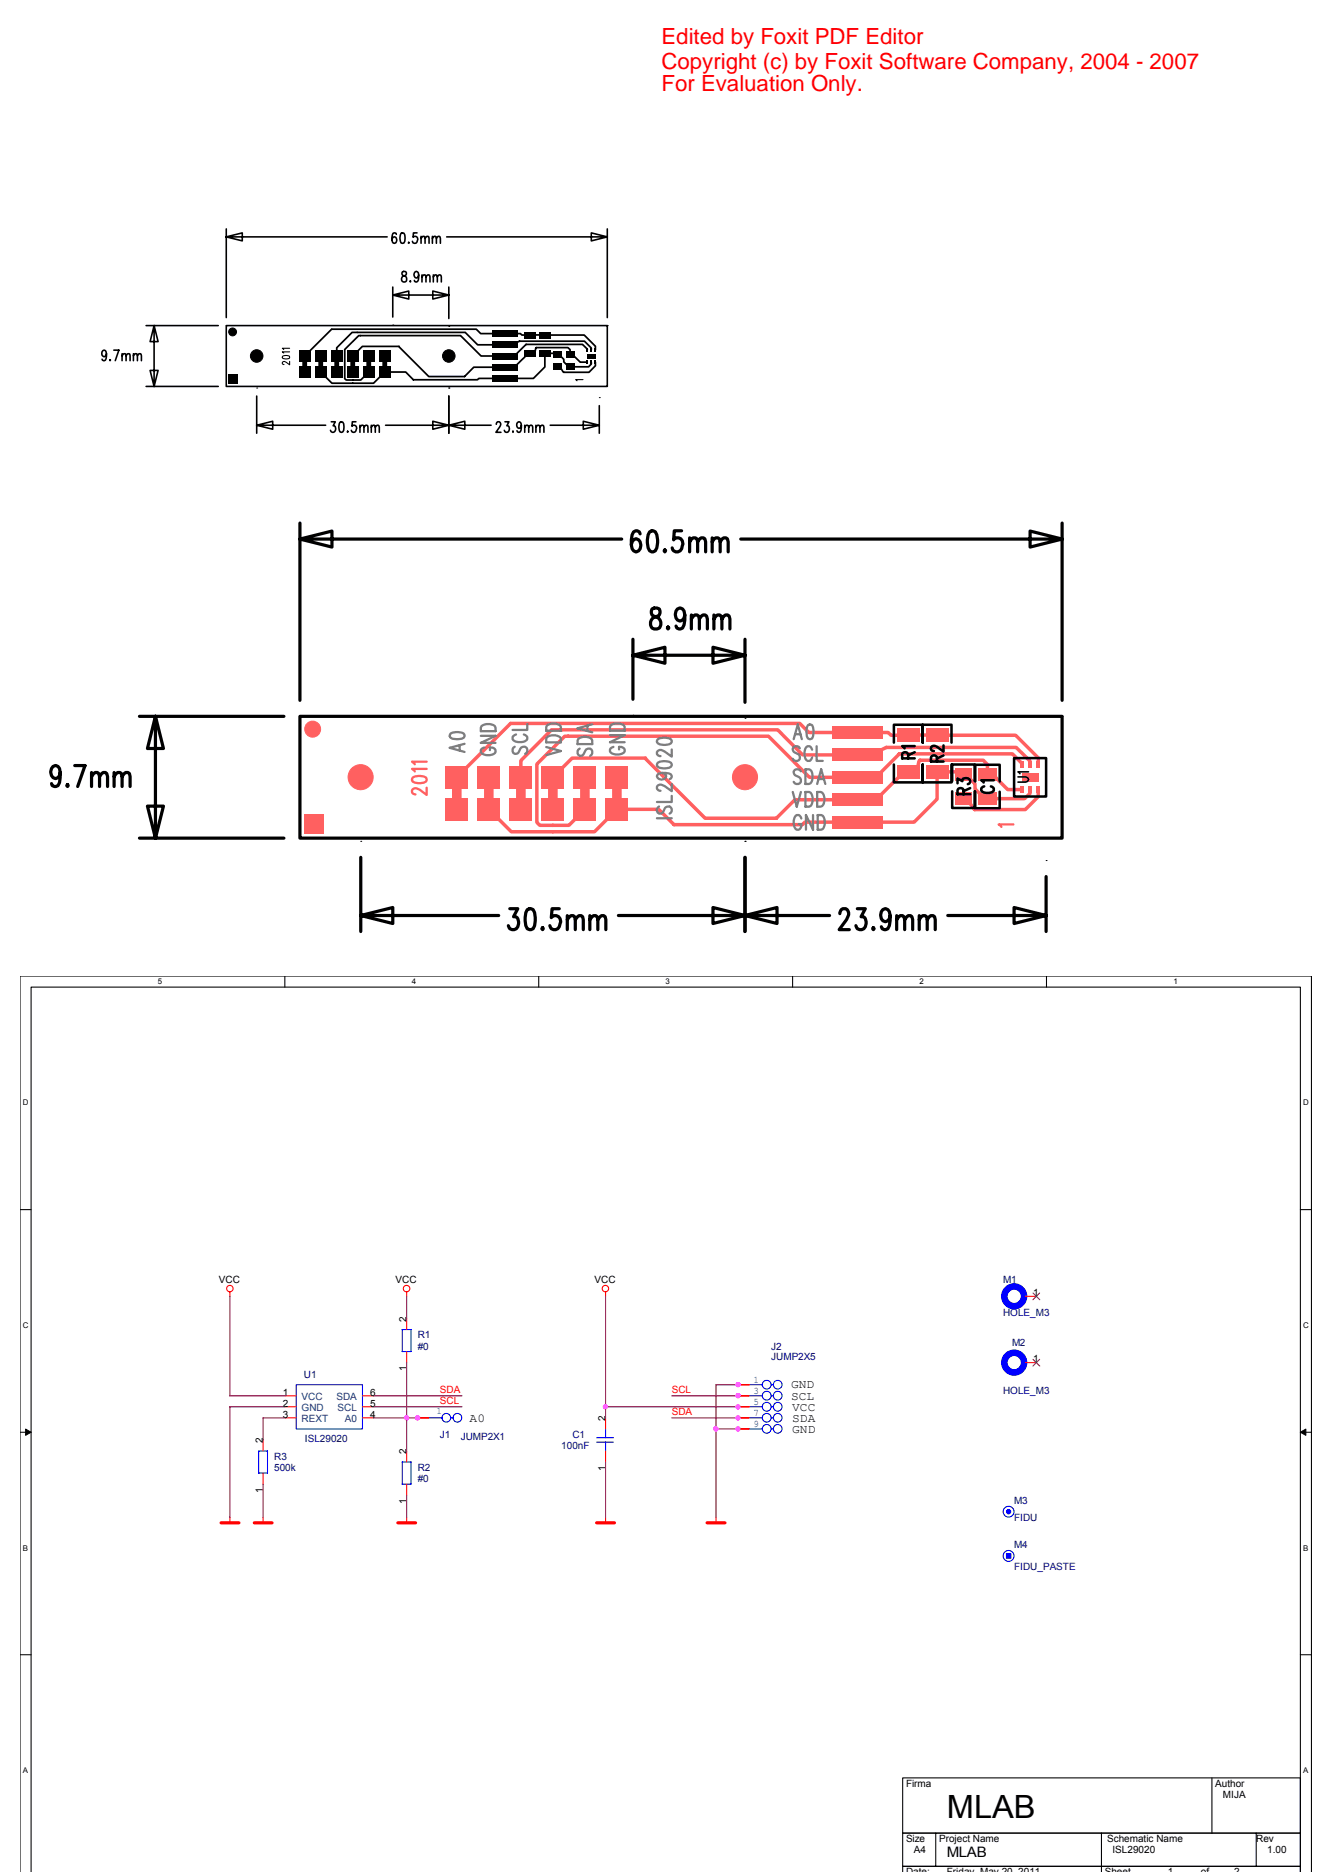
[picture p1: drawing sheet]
<svg xmlns="http://www.w3.org/2000/svg" width="210mm" height="297mm" viewBox="0 0 210 297" stroke-linecap="round" stroke-linejoin="round" font-family="sans-serif">
<path d="M3.2 297.1v-142.2h204.9v142.2M4.9 297.1v-140.5h201.4v140.5" fill="none" stroke="#000" stroke-width=".17"/>
<path d="M25.1 155.1h.6v1.4h-.6z" fill="#fff"/>
<path d="M45.2 154.9v1.7" fill="none" stroke="#000" stroke-width=".17"/>
<path d="M65.3 155.1h.7v1.4h-.7z" fill="#fff"/>
<path d="M85.5 154.9v1.7" fill="none" stroke="#000" stroke-width=".17"/>
<path d="M105.6 155.1h.7v1.4h-.7z" fill="#fff"/>
<path d="M125.8 154.9v1.7" fill="none" stroke="#000" stroke-width=".17"/>
<path d="M145.9 155.1h.7v1.4h-.7z" fill="#fff"/>
<path d="M166 154.9v1.7" fill="none" stroke="#000" stroke-width=".17"/>
<g fill="#fff">
<path d="M186.2 155.1h.6v1.4h-.6z"/>
<path d="M3.6 174.3h.9v1.4h-.9z"/>
<path d="M206.8 174.3h.8v1.4h-.8z"/>
<path d="M3.6 209.6h.9v1.4h-.9z"/>
<path d="M206.8 209.6h.8v1.4h-.8z"/>
</g>
<path d="M3.2 191.9h1.7M206.3 191.9h1.8" fill="none" stroke="#000" stroke-width=".17"/>
<g fill="#fff">
<path d="M3.6 244.9h.8v1.4h-.8z"/>
<path d="M206.8 244.9h.8v1.4h-.8z"/>
</g>
<path d="M3.2 227.3h1.7M206.3 227.3h1.8" fill="none" stroke="#000" stroke-width=".17"/>
<path d="M4.1 226.8l.8 .5-.8 .5zM206.3 227.3l.9-.5v1z" fill="#000" stroke="#000" stroke-width=".16"/>
<g fill="#fff">
<path d="M3.6 280.2h.8v1.4h-.8z"/>
<path d="M206.7 280.2h.9v1.4h-.9z"/>
</g>
<path d="M3.2 262.6h1.7M206.3 262.6h1.8M143.2 282.1h63.1v8.8h-63.1zM143.2 290.9h63.1v5.2h-63.1zM143.2 297.1v-1h63.1v1M148.5 290.9v5.3M174.8 290.9v6.2M192.3 282.1v8.8M199.3 290.9v5.3" fill="none" stroke="#000" stroke-width=".17"/>
<g fill="none" stroke="#f00" stroke-width=".17">
<path d="M36.5 205v.7M64.5 205v.7M64.5 209.2v1.8M64.5 214.5v1.7M96.1 205v.7M117.1 219.7h1.8M162.7 205.7h1.7M162.7 216.2h1.7M41.7 228.5v1.7M41.7 233.7v1.8M45.2 221.5h1.8M45.2 223.2h1.8"/>
<path d="M45.2 225h1.8M57.5 221.5h1.8M57.5 223.2h1.8M57.5 225h1.8M64.5 230.2v1.8M64.5 235.5v1.8M66.3 225h1.7M96.1 225v1.7M96.1 230.2v1.8M117.1 221.5h1.8M117.1 223.2h1.8M117.1 225h1.8"/>
<path d="M117.1 226.7h1.8M36.5 240.7v1M41.7 240.7v1M64.5 240.7v1M96.1 240.7v1M113.6 240.7v1"/>
<circle cx="36.5" cy="204.5" r=".51"/>
<circle cx="64.5" cy="204.5" r=".52"/>
<circle cx="96.1" cy="204.5" r=".51"/>
</g>
<path d="M35.1 241.6h2.8M40.3 241.6h2.9M63.1 241.6h2.8M94.7 241.6h2.8M112.2 241.6h2.8" fill="none" stroke="#f00" stroke-width=".51"/>
<g fill="none" stroke="#00f" stroke-width=".17">
<path d="M47 219.7h10.5v7h-10.5zM63.8 211h1.4M63.8 211v3.5M65.2 210.9v3.6h-1.4M118.9 219.7h2.1M122.4 219.7h.3M162.5 205.7h.2M162.5 216.2h.2M41 230.2h1.4M41 230.2v3.6M42.4 230.2v3.5h-1.4M63.8 232h1.4"/>
<path d="M63.8 232v3.5M65.2 232v3.5h-1.4M68 225h2.1M71.5 225h.4M94.7 228.8h2.6M94.7 228.1h2.6M96.1 226.7v1.4M96.1 228.8v1.4M118.9 221.5h2.1M118.9 223.2h2.1M118.9 225h2.1M118.9 226.7h2.1"/>
<path d="M122.4 221.5h.3M122.4 223.2h.3M122.4 225h.3M122.4 226.7h.3"/>
<circle cx="121.6" cy="219.7" r=".7"/>
<circle cx="123.4" cy="219.7" r=".69"/>
<circle cx="70.8" cy="225" r=".69"/>
<circle cx="72.6" cy="225" r=".69"/>
<circle cx="121.6" cy="223.2" r=".7"/>
<circle cx="121.6" cy="221.5" r=".7"/>
<circle cx="121.6" cy="225" r=".7"/>
<circle cx="121.6" cy="226.7" r=".7"/>
<circle cx="123.4" cy="223.2" r=".69"/>
<circle cx="123.4" cy="221.5" r=".69"/>
<circle cx="123.4" cy="225" r=".69"/>
<circle cx="123.4" cy="226.7" r=".69"/>
<circle cx="160" cy="239.9" r=".86"/>
<circle cx="160" cy="246.9" r=".87"/>
</g>
<g fill="#00f" stroke="#00f" stroke-width=".17">
<path d="M159.7 246.5h.7v.7h-.7z" fill-rule="evenodd"/>
<circle cx="160" cy="239.9" r=".34"/>
</g>
<g fill="none" stroke="#00f" stroke-width="1">
<circle cx="160.9" cy="205.7" r="1.57"/>
<circle cx="160.9" cy="216.2" r="1.57"/>
</g>
<path d="M163.9 205.2l1.1 1M163.9 215.7l1.1 1.1M165 205.2l-1.1 1M165 215.7l-1.1 1.1" fill="none" stroke="#804000" stroke-width=".16"/>
<g fill="none" stroke="#800040" stroke-width=".17">
<path d="M36.5 205.7v15.8M64.5 205.7v3.5M64.5 216.2v14.1M96.1 205.7v19.3M117.1 219.7h-3.5v21.1M36.5 221.5h8.8M41.7 235.5v5.3M45.3 225h-3.6v3.5M45.3 223.2h-8.8v17.6M59.2 225h7.1M59.3 221.5h14M59.3 223.2h14"/>
<path d="M64.5 237.3v3.5M96.1 232v8.8M96.1 223.2h21M106.6 225h10.5M106.6 221.5h10.5M113.6 226.7h3.5"/>
</g>
<g fill="#f0f" stroke="#f0f" stroke-width=".17">
<circle cx="113.6" cy="226.7" r=".34"/>
<circle cx="64.5" cy="225" r=".34"/>
<circle cx="117.1" cy="219.7" r=".34"/>
<circle cx="117.1" cy="226.7" r=".34"/>
<circle cx="96.1" cy="223.2" r=".34"/>
<circle cx="117.1" cy="223.2" r=".34"/>
<circle cx="117.1" cy="221.5" r=".34"/>
<circle cx="117.1" cy="225" r=".34"/>
<circle cx="66.3" cy="225" r=".35"/>
</g>
<path d="M105.1 4.5h85v10.7h-85z" fill="#fff"/>
<g fill="#ff6060">
<path d="M155.2 125.8h2.9v1.9h-2.9z"/>
<path d="M155.2 121.9h2.9v2h-2.9z"/>
<path d="M75.8 121.6h3.5v3.5h-3.5z"/>
<path d="M75.8 126.6h3.5v3.6h-3.5z"/>
<path d="M80.9 121.6h3.5v3.5h-3.5z"/>
<path d="M80.9 126.6h3.5v3.6h-3.5z"/>
<path d="M85.9 121.6h3.6v3.5h-3.6z"/>
<path d="M85.9 126.6h3.6v3.6h-3.6z"/>
<path d="M91 121.6h3.6v3.5h-3.6z"/>
<path d="M91 126.6h3.6v3.6h-3.6z"/>
<path d="M96.1 121.6h3.6v3.5h-3.6z"/>
<path d="M96.1 126.6h3.6v3.6h-3.6z"/>
</g>
<g fill="#ff6060" stroke="#ff6060" stroke-width=".16">
<circle cx="118.2" cy="123.3" r="1.99"/>
<circle cx="49.6" cy="115.7" r="1.27"/>
</g>
<g fill="#ff6060">
<path d="M48.3 129.2h3v3h-3z"/>
<path d="M151.6 121.8h2.5v2h-2.5z"/>
<path d="M151.6 125.7h2.5v2h-2.5z"/>
<path d="M161.8 124.7h.6v1.1h-.6z"/>
<path d="M163.1 124.7h.6v1.1h-.6z"/>
<path d="M164.4 124.7h.6v1.1h-.6z"/>
<path d="M164.4 120.8h.6v1.1h-.6z"/>
<path d="M163.1 120.8h.6v1.1h-.6z"/>
<path d="M161.8 120.8h.6v1.1h-.6z"/>
<path d="M162.1 122.7h2.7v1.3h-2.7z"/>
</g>
<circle cx="57.2" cy="123.3" r="1.99" fill="#ff6060" stroke="#ff6060" stroke-width=".16"/>
<g fill="#ff6060">
<path d="M70.7 126.6h3.6v3.6h-3.6z"/>
<path d="M70.7 121.6h3.6v3.5h-3.6z"/>
<path d="M132 118.8h8v2h-8z"/>
<path d="M132 122.3h8v2h-8z"/>
<path d="M132 125.9h8v2h-8z"/>
<path d="M132 129.4h8v2h-8z"/>
<path d="M146.9 121.4h3.6v2.2h-3.6z"/>
<path d="M146.9 115.6h3.6v2.2h-3.6z"/>
<path d="M142.3 115.6h3.6v2.2h-3.6z"/>
<path d="M142.3 121.4h3.6v2.2h-3.6z"/>
<path d="M132 115.2h8v2h-8z"/>
</g>
<path d="M65.5 123.4a2.28 2.28 0 0 1 2.1 0l.1 .4a1.19 1.19 0 0 1-1.3 .5l-.9-.3-.1-.2zM67.7 125v1.1l-1.1-.8a.78 .78 0 0 0-1.2 .1l.1 .5 .4 .1M67.7 122h-2.3l.4 .4M67.7 120.9h-2.3l.4 .4M160.8 130.8h-2.4l.5 .4" fill="none" stroke="#ff6060" stroke-width=".36"/>
<path d="M87.7 123.3l3.1-3h11.6l9.5 9.5h11.3l2.9-2.9h12.9l4.4-4.4h2l.4-1.7 .1-.2h10.1l.7 .7v1.6h.8l2.4 2.4h2.2M162.1 121.4v-.3l-1.5-1.5h-17.9l-3.7 3.7h-10.6l-6.5-6.5h-32.3l-4.4 4.4v9.3l.4 .5h4.7l2.5-2.6M163.4 125.3v.6l-.8 .8h-6.3l-1.6-1.5v-.8l-1.6-1.6h-.3v-.3h-4.1v4.3l-3.7 3.7h-17.3l-.4 .4h-20.4l-2.4-2.5h-6.6l-3.6 3.6h-13.2l-3.5-3.6M163.4 121.4v-.6l-2.2-2.2h-20.6l-2.3 1.2h-11l-3.9-4h-35.9l-4.9 4.9v2.6M164.7 125.3v1.1l-2 2.1h-8.1l-1.2-1.8h-.6M164.7 121.4v-1.2l-3.6-3.5h-19.7l-.5-.5h-12.6l-1.4-1.4h-45.9l-8.5 8.5" fill="none" stroke="#ff6060" stroke-width=".55"/>
<path d="M72.5 123.3v5.1M77.6 123.3v5.1M82.6 123.3v5.1M87.7 123.3v5.1M92.8 123.3v5.1M97.9 123.3v5.1" fill="none" stroke="#ff6060" stroke-width="1.5"/>
<g fill="none" stroke="#7e7e7e" stroke-width=".36">
<path d="M71.5 116.4a2.43 2.43 0 0 1 2.1 0l.1 .4a1.15 1.15 0 0 1-1.3 .5l-.6-.1-.3-.1-.1-.3zM72.9 118.3v.8M73.7 118l-2.3 .7 2.3 .6M76.3 116.8h2.3l-2.3 1.1h2.3M76.4 115.2a1.82 1.82 0 0 1 2.1 0l.1 .8h-2.3zM76.8 118.6a.56 .56 0 0 0-.5 .6 .56 .56 0 0 0 .5 .5 1.54 1.54 0 0 0 1.8-.4 .65 .65 0 0 0-.9-.7v.4M81.7 118.5a.57 .57 0 0 0-.4 .8 .57 .57 0 0 0 .8 .3l.5-.8a.6 .6 0 0 1 .9-.2 .6 .6 0 0 1-.2 1M81.9 116.5a.57 .57 0 0 0-.5 .9 1.7 1.7 0 0 0 2.3-.1 .62 .62 0 0 0-.6-.8M83.7 114.9v.9h-2.4M86.7 118.5l2.3 .7-2.3 .6M86.8 117a1.82 1.82 0 0 1 2.1 0l.1 .8h-2.3zM86.8 115.1a1.82 1.82 0 0 1 2.1 0l.1 .9h-2.3z"/>
<path d="M91.7 117.3a1.53 1.53 0 0 1 2.3 .2v.6h-2.4zM92 118.8a.59 .59 0 0 0-.4 .6 .59 .59 0 0 0 .6 .5 1.1 1.1 0 0 0 .8-.9 .6 .6 0 0 1 1 .2v.3l-.4 .4M93.2 115.1v.9M94 114.9l-2.4 .7 2.4 .6M96.8 116.7h2.3l-2.3 1.1h2.3M96.9 115.1a1.82 1.82 0 0 1 2.1 0l.1 .8h-2.3zM97.3 118.5a.56 .56 0 0 0-.5 .6 .56 .56 0 0 0 .5 .5 1.54 1.54 0 0 0 1.8-.4 .65 .65 0 0 0-.9-.7v.4M104.4 117.3a2.24 2.24 0 0 1 2.1 0l.1 .4a1.19 1.19 0 0 1-1.4 .5l-.8-.3-.2-.2zM106.6 118.9v1.2l-1.1-.8a.76 .76 0 0 0-1.3 0v.4l.2 .1 .4 .2M125.9 117.3l.7-2.3 .6 2.3M126.2 116.5h.8M126.9 118.7a.57 .57 0 0 0-.8-.3 .57 .57 0 0 0-.2 .8l.7 .4a.6 .6 0 0 1 .1 1 .6 .6 0 0 1-.9-.2"/>
<path d="M128.2 115.1l.2-.1 .4 .1a2.47 2.47 0 0 1 0 2.1l-.4 .1a1.12 1.12 0 0 1-.4-1.3zM128.8 119a.56 .56 0 0 0-.5-.6 .56 .56 0 0 0-.6 .6 1.54 1.54 0 0 0 .4 1.7 .59 .59 0 0 0 .7-.5M129.6 118.4v2.3h.9M104.2 129.8h2.4M104.4 121a2.24 2.24 0 0 1 2.1 0l.1 .4a1.19 1.19 0 0 1-1.4 .5l-.8-.2-.2-.3zM104.6 128a.57 .57 0 0 0-.4 .7 .57 .57 0 0 0 .8 .3l.5-.7a.61 .61 0 0 1 .9-.2 .61 .61 0 0 1-.2 1M105 122.6a.61 .61 0 0 1 .7 .6 .77 .77 0 0 1-.8 .5 .77 .77 0 0 1-.7-.6l.2-.2a2.18 2.18 0 0 1 2.1 0l.1 .4-.1 .2-.3 .1M106.6 126.3v1h-2.4M106.6 124.4v1.1l-1.1-.8a.78 .78 0 0 0-1.3 .1 .53 .53 0 0 0 .6 .7M125.8 125.7l.6 2.3 .7-2.3M127.1 122.4a.57 .57 0 0 0-.8-.3 .57 .57 0 0 0-.3 .7l.2 .3a.93 .93 0 0 1 .9 .6v.4a.64 .64 0 0 1-.6 .3 .64 .64 0 0 1-.6-.3M127.1 129.9a.56 .56 0 0 0-.5-.6 .56 .56 0 0 0-.6 .6 1.54 1.54 0 0 0 .4 1.8 .65 .65 0 0 0 .7-.9h-.4"/>
<path d="M127.8 122.1h.6a1.44 1.44 0 0 1 .4 2l-.4 .3h-.6zM127.8 125.7h.6a1.45 1.45 0 0 1 .4 2l-.4 .3h-.6zM129 129.3v2.4l-1.1-2.4v2.4M129.6 125.7h.6a1.43 1.43 0 0 1 0 2.3h-.6zM129.6 124.4l.7-2.3 .6 2.3M129.7 129.3h.6a1.44 1.44 0 0 1 .4 2l-.2 .3-.2 .1h-.6zM129.9 123.6h.8"/>
</g>
<g fill="none" stroke="#000" stroke-width=".4">
<path d="M141.8 117.8v-2.8h4.6v2.8v-2.8h4.6v2.8M145.1 118.4h-2l.4 .3M145.1 119.4l-1 .4M149.7 118.3v1l-1-.7a.57 .57 0 0 0-.6-.3 .57 .57 0 0 0-.4 .6l.2 .2 .3 .1M149.7 119.9l-1 .5M141.8 121.3v2.8h4.6v-2.8v2.8h4.6v-2.8M144.1 120.3v-.6a.5 .5 0 0 0-.5-.3 .5 .5 0 0 0-.5 .3v.6h2M148.7 120.8v-.6a.5 .5 0 0 0-.5-.3 .5 .5 0 0 0-.5 .3v.6h2M151.1 123.9v-2.6h3.5v2.6M151.1 125.6v2.6h3.5v-2.6M151.9 124.3v-.8l.8 .5v-.3a.69 .69 0 0 1 .7-.2 .69 .69 0 0 1 .5 .6l-.1 .2-.3 .1M152.9 126v-.6a.5 .5 0 0 0-.5-.4 .5 .5 0 0 0-.5 .4v.6h2"/>
<path d="M153.9 125.1l-1 .4M154.7 125.6v2.7h3.9v-2.7M154.7 124v-2.7h3.9v2.7M156.2 124.8a.49 .49 0 0 0-.4 .7 1.44 1.44 0 0 0 1.9-.1 .52 .52 0 0 0-.5-.6M157.7 123.8h-2l.4 .4M160.9 120.3h5.1v6.1h-5.1z"/>
</g>
<g fill="none" stroke="#000" stroke-width=".25">
<path d="M35.9 37.6l2.5-.6v1.2zM35.9 37.6h25.5M35.9 36.3v14.1M62.9 37.2l-.1-.2h-.3a1.06 1.06 0 0 0-.2 1.4 .35 .35 0 0 0 .5 .1 .5 .5 0 0 0 .1-.6 .5 .5 0 0 0-.5-.2l-.2 .4M63.6 37h.3a.8 .8 0 0 1 .4 .9l-.2 .6-.3 .1a1 1 0 0 1-.3-1.3zM64.9 38.5v.1zM66.2 37h-.6l-.1 .7a.43 .43 0 0 1 .6-.1 .43 .43 0 0 1 .1 .5v.3a.39 .39 0 0 1-.4 .2 .39 .39 0 0 1-.4-.3M66.8 37.8l.3-.3 .3 .1v1M66.8 37.5v1.1M67.4 37.8l.3-.3 .3 .1 .1 1M68.6 37.8l.3-.3 .3 .1v1M68.6 37.5v1.1"/>
<path d="M69.2 37.8l.3-.3 .3 .1 .1 1M70.9 37.6h25.5M93.8 37l2.6 .6-2.6 .6zM96.4 36.3v14.1M16.9 56.1a.43 .43 0 0 1-.4 .5 .55 .55 0 0 1-.3-.5 .55 .55 0 0 1 .4-.5 1.13 1.13 0 0 1 0 1.6l-.3-.1-.1-.1M17.5 57.1v.1zM18.1 55.6h.8l-.6 1.6M19.4 56.4l.3-.3 .3 .1v1M19.4 56.1v1.1M20 56.4l.3-.3 .3 .1v1M21.2 56.4l.3-.3 .2 .1 .1 1M21.2 56.1v1.1"/>
<path d="M21.8 56.4l.3-.3 .3 .1v1M23.2 51.7h11.4M23.8 58.8h1.3l-.7 2.5zM24.4 51.7l.7 2.5h-1.3zM24.4 51.7v9.6M35.9 51.7h60.5v9.6h-60.5zM62.3 46.8l2.6-.6v1.3zM62.3 46.8h8.9M62.3 45.5v4.8M63.8 43.2a.48 .48 0 0 0 .1 .5 .48 .48 0 0 0 .4 .2l.2 .3v.4a.42 .42 0 0 1-.5 .2 .42 .42 0 0 1-.3-.4 .7 .7 0 0 1 .7-.8 .35 .35 0 0 0-.2-.5zM65.1 44.6v.1zM66.4 43.6a.43 .43 0 0 1-.4 .5 .55 .55 0 0 1-.3-.5 .55 .55 0 0 1 .4-.5l.2 .1a1.35 1.35 0 0 1-.2 1.5h-.3l-.1-.2"/>
<path d="M67 43.9l.2-.3 .3 .1 .1 1M67 43.6v1.1M67.6 43.9l.3-.3 .3 .1v1M68.7 46.2l2.5 .6-2.5 .7zM68.8 43.9l.2-.3 .3 .1 .1 1M68.8 43.6v1.1M69.4 43.9l.3-.3 .3 .1v1M71.2 45.5v5M23.2 61.3h11.4M40.7 67.5l2.6-.7v1.3zM40.7 67.5h11M40.7 62.8v5.9"/>
<path d="M52.6 66.9h.6l-.3 .7a.5 .5 0 0 1 .3 .6 .5 .5 0 0 1-.6 .3l-.2-.2M53.9 67l.3-.1a1.19 1.19 0 0 1 0 1.7h-.1a1.02 1.02 0 0 1-.3-1.4zM55.2 68.4v.2zM56.5 66.9h-.6l-.1 .7a.4 .4 0 0 1 .7 .1v.4a.44 .44 0 0 1-.2 .4 .44 .44 0 0 1-.5 0l-.1-.2M57.1 67.8l.3-.3 .3 .1v1M57.1 67.5v1.1M57.7 67.8l.3-.3 .3 .1 .1 1M58.9 67.8l.3-.3 .3 .1v1M58.9 67.5v1.1M59.5 67.8l.3-.3 .3 .1 .1 1M61.2 67.5h16.7M68.7 66.8l2.5 .7-2.5 .6z"/>
<path d="M71.2 67.5l2.5-.7v1.3zM71.2 62.8v5.9M78.7 67.3l.1-.2a.38 .38 0 0 1 .5-.1 .38 .38 0 0 1 .1 .6l-.7 1h.8M80.1 66.9h.7l-.4 .7a.5 .5 0 0 1 .4 .6 .5 .5 0 0 1-.7 .3l-.1-.2M81.4 68.4v.2zM82.7 67.5a.43 .43 0 0 1-.4 .5 .55 .55 0 0 1-.3-.6 .55 .55 0 0 1 .4-.5 1.12 1.12 0 0 1 0 1.7l-.3-.1-.1-.2M83.2 67.8l.3-.3 .3 .1 .1 1M83.2 67.5v1.1M83.9 67.8l.3-.3 .3 .1v1M85 67.8l.3-.3 .3 .1 .1 1M85 67.5v1.1M85.7 67.8l.3-.3 .2 .1 .1 1"/>
<path d="M87.3 67.5h7.8M92.5 66.8l2.6 .7-2.6 .6zM95.1 64.4v4.3M161.5 123.3h1.2a.46 .46 0 0 1 .5 .4l-.3 .3-.2 .1h-1.2M163.2 122.5h-1.7l.3 .3"/>
</g>
<g fill="none" stroke="#000" stroke-width=".51">
<path d="M47.6 85.5l5.1-1.2v2.5zM47.6 85.5h51M47.6 83v28.1M101.6 84.7l-.2-.3-.3-.2-.6 .2a3.8 3.8 0 0 0-.2 2.7l.2 .3 .4 .2a1.07 1.07 0 0 0 .8-1.1 1.07 1.07 0 0 0-.8-1l-.4 .2-.3 .7M103.1 84.4l.3-.2 .6 .2a3.3 3.3 0 0 1 0 3l-.4 .2-.5-.2a3.3 3.3 0 0 1 0-3zM103.4 96.6a.82 .82 0 0 0 .3 1.1 1.19 1.19 0 0 1 1 .7 1.19 1.19 0 0 1-.1 1.3 .95 .95 0 0 1-1.3-.3 .95 .95 0 0 1 .3-1.3l.8-.4a.7 .7 0 0 0 .3-.6 .7 .7 0 0 0-.5-.6h-.4zM105.5 87.3l.1 .1-.1 .2-.1-.2zM106 99.5l.1 .2-.1 .1-.1-.1zM108.1 84.2h-1.1l-.1 1.5a.78 .78 0 0 1 1.3 .1 2.04 2.04 0 0 1-.3 1.6 .77 .77 0 0 1-1.3-.5M108.7 97.6l-.2 .5-.2 .3-.5 .1a1.12 1.12 0 0 1-.7-1 1.12 1.12 0 0 1 .7-1l.5 .1a2.98 2.98 0 0 1 0 3.1l-.6 .1-.3-.1-.1-.4M109.4 86l.6-.7h.3l.3 .2 .1 .5v1.6M109.4 85.3v2.3"/>
<path d="M109.7 98.2l.6-.6h.3l.2 .1 .2 .5v1.6M109.7 97.6v2.2M110.7 86l.6-.7h.3l.2 .2 .2 .5v1.6M111 98.2l.5-.6h.4l.2 .1 .1 .5v1.6M113 86l.6-.7h.3l.2 .2 .2 .5v1.6M113 85.3v2.3M113.3 98.2l.5-.6h.4l.2 .1 .1 .5v1.6M113.3 97.6v2.2M114.3 86l.5-.7h.4l.2 .2 .1 .5v1.6M114.5 98.2l.6-.6h.3l.3 .1 .1 .5v1.6M117.5 85.5h51M163.4 84.3l5.1 1.2-5.1 1.3z"/>
<path d="M168.5 83v28.1M22.1 113.7h22.9M24.7 113.7l1.2 5.1h-2.5zM24.7 113.7v19.3M47.6 113.7h120.9v19.3h-120.9zM100.4 104l5.1-1.3v2.5zM100.4 104h17.8M100.4 101.4v9.6M113.1 102.7l5.1 1.3-5.1 1.2zM118.2 101.4v10M9.5 122.6l-.1 .5-.2 .3-.3 .1a1.05 1.05 0 0 1-.9-1 1.05 1.05 0 0 1 .9-1l.3 .1a3.1 3.1 0 0 1 0 3.1l-.6 .1-.3-.1-.1-.4M10.7 124.5l.1 .2-.1 .1-.1-.1z"/>
<path d="M11.9 121.5h1.6l-1.2 3.3M14.5 123.2l.6-.6h.4l.2 .1 .1 .5v1.6M14.5 122.6v2.2M15.8 123.2l.6-.6h.3l.2 .1 .2 .5v1.6M18.1 123.2l.6-.6h.3l.3 .1 .1 .5v1.6M18.1 122.6v2.2M19.4 123.2l.5-.6h.4l.2 .1 .1 .5v1.6M22.1 133h22.9M23.4 127.9h2.5l-1.2 5.1zM57.2 136v11.8M118.2 136v11.8M166 139.1v8.7"/>
<path d="M57.2 145.3l5.1-1.3v2.5zM57.2 145.3h21.9M80.9 144.2h1.3l-.7 1.3h.3a1.2 1.2 0 0 1-.2 2 .71 .71 0 0 1-1-.6M83.7 144.3l.3-.1 .6 .1a3.5 3.5 0 0 1 0 3.1l-.4 .1-.5-.1a3.5 3.5 0 0 1 0-3.1zM86.1 147.2l.1 .2-.1 .1-.1-.1zM88.7 144.2h-1.1l-.1 1.4a.85 .85 0 0 1 1.1-.2 .85 .85 0 0 1 .3 1.2 .88 .88 0 0 1-.5 .8 .88 .88 0 0 1-.9 0l-.3-.5M90 145.9l.6-.6h.3l.3 .2 .1 .4v1.6M90 145.3v2.2M91.3 145.9l.6-.6h.3l.2 .2 .1 .4v1.6M93.6 145.9l.6-.6h.3l.2 .2 .2 .4v1.6M93.6 145.3v2.2M94.9 145.9l.5-.6h.4l.2 .2 .1 .4v1.6"/>
<path d="M98.1 145.3h33.5M113.1 144l5.1 1.3-5.1 1.2zM118.2 145.3l5.1-1.3v2.5zM133.2 145a.87 .87 0 0 1 .5-.8h.5a.9 .9 0 0 1 .3 1.3l-.2 .4-1.2 1.6h1.7M136 144.2h1.3l-.7 1.3h.4a1.2 1.2 0 0 1-.3 2 .71 .71 0 0 1-.9-.6M138.6 147.2l.1 .2-.1 .1-.1-.1zM141.2 145.3l-.1 .5-.2 .3-.5 .1a1.1 1.1 0 0 1-.7-1 1.1 1.1 0 0 1 .7-1l.5 .1a2.98 2.98 0 0 1 0 3.1l-.6 .1-.3-.1-.2-.4M142.3 145.9l.5-.6h.4l.2 .2 .1 .4v1.6M142.3 145.3v2.2M143.5 145.9l.6-.6h.4l.2 .2 .1 .4v1.6M145.8 145.9l.6-.6h.4l.2 .2 .1 .4v1.6M145.8 145.3v2.2"/>
<path d="M147.1 145.9l.6-.6h.3l.3 .2 .1 .4v1.6M150.4 145.3h15.6M160.9 144l5.1 1.3-5.1 1.2z"/>
</g>
<g fill="none" stroke="#000" stroke-width=".16">
<path d="M35.9 51.7h.1M62.3 51.6h.1M71.2 51.8h.1M96.4 51.7h.1M35.9 61.3h.1M40.7 61.6h.1M71.2 61.6h.1M95.1 63.1h.1M47.6 113.7h.1M100.4 113.5h.1M118.2 114h.1M168.5 113.7h.1"/>
<path d="M47.6 133h.1M57.2 133.5h.1M118.2 133.5h.1M166 136.5h.1"/>
</g>
<g fill="#000">
<path d="M36.3 59.4h1.5v1.5h-1.5zM47.5 58.1h1.7v1.8h-1.7zM47.5 55.6h1.7v1.8h-1.7zM50 55.6h1.8v1.8h-1.8zM50 58.1h1.8v1.8h-1.8zM52.5 55.6h1.8v1.8h-1.8zM52.5 58.1h1.8v1.8h-1.8zM55.1 55.6h1.8v1.8h-1.8zM55.1 58.1h1.8v1.8h-1.8zM57.6 55.6h1.8v1.8h-1.8zM57.6 58.1h1.8v1.8h-1.8zM60.2 55.6h1.7v1.8h-1.7z"/>
<path d="M60.2 58.1h1.7v1.8h-1.7zM78.1 54.2h4v1h-4zM78.1 56h4v1h-4zM78.1 57.8h4v1h-4zM78.1 59.6h4v1h-4zM78.1 52.4h4v1h-4zM83.3 52.6h1.7v1.1h-1.7zM83.3 55.5h1.7v1.1h-1.7zM85.6 55.5h1.7v1.1h-1.7zM85.6 52.6h1.7v1.1h-1.7zM87.9 55.7h1.3v1h-1.3zM87.9 57.7h1.3v1h-1.3z"/>
<path d="M89.7 57.7h1.4v1h-1.4zM89.7 55.8h1.4v1h-1.4zM93 57.2h.3v.5h-.3zM93 55.2h.3v.6h-.3zM93.1 56.2h1.4v.6h-1.4zM93.7 57.2h.3v.5h-.3zM93.7 55.2h.3v.6h-.3zM94.3 57.2h.3v.5h-.3zM94.3 55.2h.3v.6h-.3z"/>
</g>
<g fill="#000" stroke="#000" stroke-width=".16">
<circle cx="36.9" cy="52.7" r=".62"/>
<circle cx="40.7" cy="56.5" r=".99"/>
<circle cx="71.2" cy="56.5" r=".99"/>
</g>
<path d="M44.9 56.5l.8-.1 .2 .1 .1 .2-.3 .2h-.7l-.2-.2zM46 57.3v.6l-.8-.5a.26 .26 0 0 0-.4 .1 .26 .26 0 0 0 .2 .3h.1M46 55.8h-1.2l.2 .2M46 55.3h-1.2l.2 .2M92.5 60.2h-1.2l.2 .2" fill="none" stroke="#000" stroke-width=".17"/>
<path d="M56 56.5l1.5-1.5h5.8l4.7 4.7h5.7l1.5-1.4h6.4l2.2-2.2h1l.3-.9h5l.3 .3v.8h.4l1.3 1.2h1.1M86.4 53.2h6.3l1.8 1.7v.6M86.4 53.1l-3.6 .1-.2-.3h-6.3l-.7-.7h-23l-4.3 4.3M86.4 53.1v.1M93.2 55.5v-.1l-.8-.8h-8.9l-1.9 1.9h-5.3l-3.2-3.2h-16.2l-2.2 2.2v4.6l.2 .2h2.3l1.3-1.3M93.8 57.5v.3l-.4 .4h-3.2l-.7-.8v-.4l-.8-.8h-.2v-.1h-2.1v2.1l-1.8 1.8h-8.6l-.2 .3h-10.2l-1.2-1.3h-3.4l-1.7 1.8h-6.6l-1.8-1.8M93.8 55.5v-.3l-1.1-1.1h-10.3l-1.2 .6h-5.4l-2-2h-17.9l-2.5 2.5v1.3M94.5 57.5v.5l-1 1.1h-4.1l-.6-.9h-.3" fill="none" stroke="#000" stroke-width=".28"/>
<path d="M48.3 56.5v2.5M50.9 56.5v2.5M53.4 56.5v2.5M56 56.5v2.5M58.5 56.5v2.5M61 56.5v2.5" fill="none" stroke="#000" stroke-width=".76"/>
<path d="M105.1 4.5h85v10.7h-85z" fill="#fff"/>
<text font-size="5.1" x="150.2" y="288.4">MLAB</text>
<g font-size="3.5" fill="#f00">
<text x="105" y="10.9">Copyright (c) by Foxit Software Company, 2004 - 2007</text>
<text x="105" y="7.1">Edited by Foxit PDF Editor</text>
<text x="105" y="14.5">For Evaluation Only.</text>
</g>
<text font-size="2.3" x="150.2" y="294.7">MLAB</text>
<g font-size="1.9">
<text x="125.5" y="220.2">GND</text>
<text x="74.5" y="225.7">A0</text>
<text x="125.5" y="222.1">SCL</text>
<text x="125.7" y="223.9">VCC</text>
<text x="125.7" y="225.7">SDA</text>
<text x="125.7" y="227.4">GND</text>
</g>
<g font-size="1.6">
<text x="34.7" y="203.6">VCC</text>
<text x="62.8" y="203.6">VCC</text>
<text x="94.3" y="203.6">VCC</text>
<text x="64.5" y="209.7" transform="rotate(-90 64.5 209.7)">2</text>
<text x="163.9" y="205.7">1</text>
<text x="44.9" y="221.5">1</text>
<text x="58.7" y="221.5">6</text>
<text x="64.5" y="217.5" transform="rotate(-90 64.5 217.5)">1</text>
<text x="163.9" y="216.2">1</text>
<text x="44.9" y="223.2">2</text>
<text x="44.9" y="225">3</text>
<text x="58.7" y="225">4</text>
<text x="58.7" y="223.2">5</text>
<text x="96.1" y="225.5" transform="rotate(-90 96.1 225.5)">2</text>
<text x="41.7" y="229" transform="rotate(-90 41.7 229)">2</text>
<text x="64.5" y="230.8" transform="rotate(-90 64.5 230.8)">2</text>
<text x="96.1" y="233.3" transform="rotate(-90 96.1 233.3)">1</text>
<text x="41.7" y="236.8" transform="rotate(-90 41.7 236.8)">1</text>
<text x="64.5" y="238.6" transform="rotate(-90 64.5 238.6)">1</text>
<text x="143.7" y="283.5">Firma</text>
<text x="192.8" y="283.5">Author</text>
<text x="194" y="285.3">MIJA</text>
<text x="143.7" y="292.3">Size</text>
<text x="149" y="292.3">Project Name</text>
<text x="175.6" y="292.3">Schematic Name</text>
<text x="199.3" y="292.3">Rev</text>
<text x="143.7" y="297.6">Date:</text>
<text x="145" y="294">A4</text>
<text x="150.2" y="297.6">Friday, May 20, 2011</text>
<text x="175.3" y="297.6">Sheet</text>
<text x="176.5" y="294">ISL29020</text>
<text x="185.3" y="297.6">1</text>
<text x="190.5" y="297.6">of</text>
<text x="195.8" y="297.6">2</text>
<text x="201" y="294">1.00</text>
</g>
<g font-size="1.6" fill="#000080">
<text x="159.2" y="203.6">M1</text>
<text x="159.2" y="208.9">HOLE_M3</text>
<text x="66.3" y="212.4">R1</text>
<text x="66.3" y="214.1">#0</text>
<text x="122.4" y="214.1">J2</text>
<text x="122.4" y="215.9">JUMP2X5</text>
<text x="160.6" y="213.6">M2</text>
<text x="48.2" y="218.7">U1</text>
<text x="159.2" y="221.1">HOLE_M3</text>
<text x="43.5" y="231.7">R3</text>
<text x="43.5" y="233.4">500k</text>
<text x="48.4" y="228.9">ISL29020</text>
<text x="66.3" y="233.4">R2</text>
<text x="69.8" y="228.2">J1</text>
<text x="73.1" y="228.5">JUMP2X1</text>
<text x="89" y="229.9">100nF</text>
<text x="90.8" y="228.2">C1</text>
<text x="66.3" y="235.2">#0</text>
<text x="160.9" y="238.7">M3</text>
<text x="160.9" y="241.3">FIDU</text>
<text x="160.9" y="245.7">M4</text>
<text x="160.9" y="249.2">FIDU_PASTE</text>
</g>
<g font-size="1.6" fill="#f00">
<text x="69.8" y="221">SDA</text>
<text x="106.6" y="221">SCL</text>
<text x="69.8" y="222.7">SCL</text>
<text x="106.6" y="224.5">SDA</text>
</g>
<g font-size="1.6" fill="#00f">
<text x="119.6" y="219.4">1</text>
<text x="119.6" y="221.1">3</text>
<text x="69.3" y="224.3">1</text>
<text x="119.6" y="222.9">5</text>
<text x="119.6" y="224.7">7</text>
<text x="119.6" y="226.4">9</text>
</g>
<g font-size="1.6" fill="#004080">
<text x="47.9" y="222.2">VCC</text>
<text x="47.9" y="223.9">GND</text>
<text x="47.9" y="225.7">REXT</text>
<text x="53.4" y="222.2">SDA</text>
<text x="53.6" y="223.9">SCL</text>
<text x="54.7" y="225.7">A0</text>
</g>
<g font-size="1.3">
<text x="25.1" y="156.2">5</text>
<text x="65.3" y="156.2">4</text>
<text x="105.6" y="156.2">3</text>
<text x="145.9" y="156.2">2</text>
<text x="186.2" y="156.2">1</text>
<text x="3.6" y="175.4">D</text>
<text x="206.8" y="175.4">D</text>
<text x="3.6" y="210.7">C</text>
<text x="206.8" y="210.7">C</text>
<text x="3.6" y="246">B</text>
<text x="206.8" y="246">B</text>
<text x="3.6" y="281.3">A</text>
<text x="206.8" y="281.3">A</text>
</g>
</svg>
